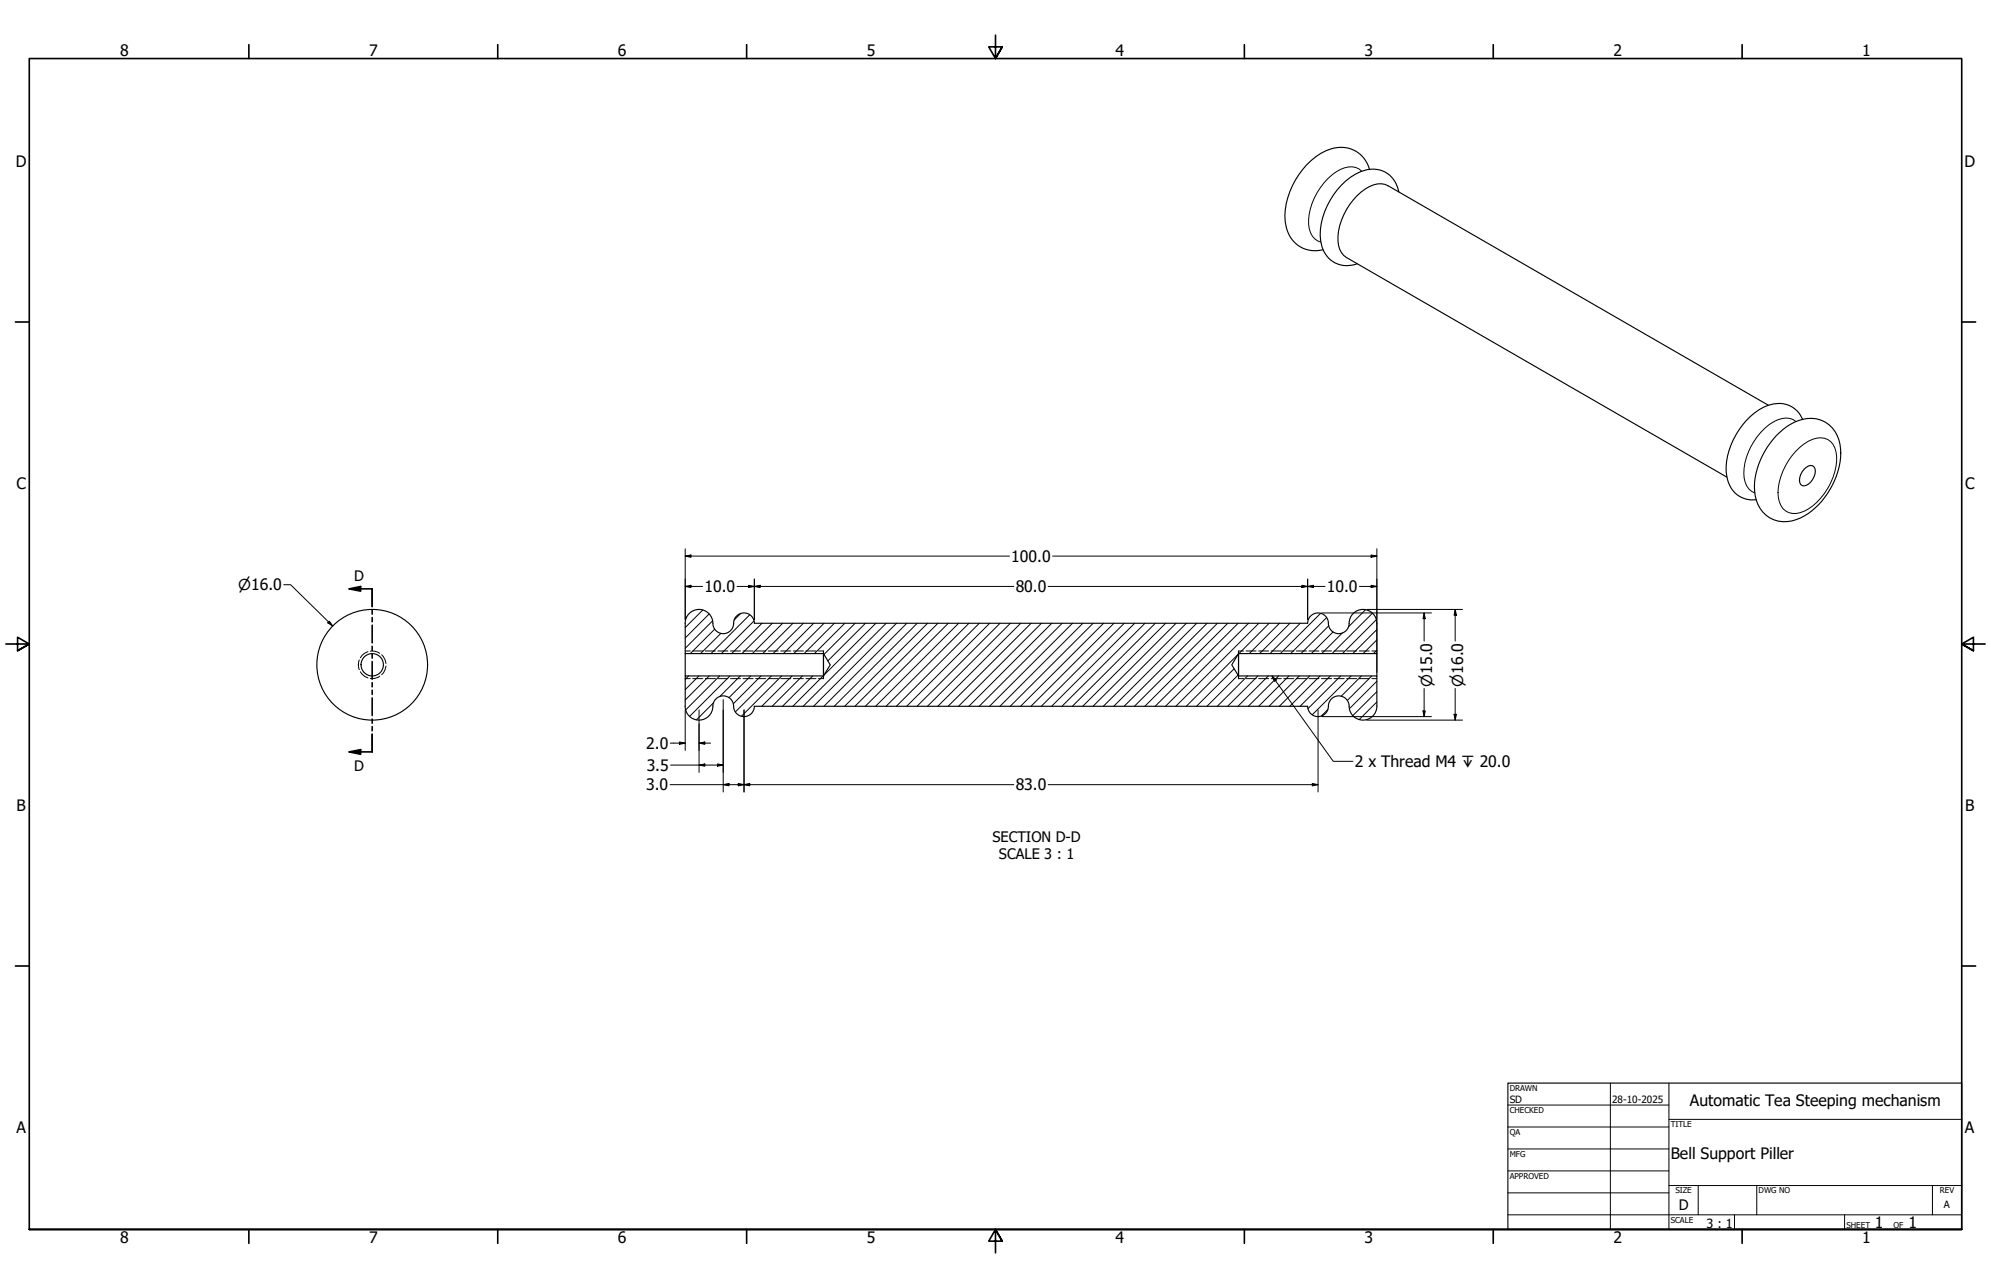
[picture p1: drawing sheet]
<svg xmlns="http://www.w3.org/2000/svg" width="864mm" height="559mm" viewBox="0 0 864 559" stroke-linecap="round" stroke-linejoin="round" font-family="sans-serif">
<!-- layer: Hatch (ANSI) -->
<g fill="none" stroke="#000" stroke-width=".43">
<path d="M304.8 264.7l-7.6 7.6M307.6 266.4l-10.4 10.4M309.1 269.4l-11.9 11.9M310 272.9l-10.6 10.7M312.7 274.8l-8.8 8.8M321.2 266.2l-2.7 2.8M325.2 266.7l-16.8 16.9M327.1 269.4l-14.2 14.2M330.5 270.4l-13.1 13.2M335 270.4l-13.2 13.2M339.5 270.4l-13.1 13.2M344 270.4l-13.2 13.2"/>
<path d="M348.5 270.4l-13.2 13.2M353 270.4l-13.2 13.2M357.4 270.4l-13.1 13.2M361.9 270.4l-13.1 13.2M366.4 270.4l-13.1 13.2M370.9 270.4l-13.5 13.5M375.4 270.4l-16.3 16.3M379.9 270.4l-22.4 22.4M384.4 270.4l-36 36M388.9 270.4l-36 36M393.3 270.4l-35.9 36M397.9 270.4l-36.1 36"/>
<path d="M402.3 270.4l-35.9 36M406.8 270.4l-36 36M411.3 270.4l-36 36M415.8 270.4l-36 36M420.3 270.4l-36 36M424.8 270.4l-36 36M429.3 270.4l-36 36M433.8 270.4l-36 36M438.3 270.4l-36 36M442.7 270.4l-35.9 36M447.3 270.4l-36.1 36M451.7 270.4l-36 36"/>
<path d="M456.2 270.4l-36 36M460.7 270.4l-36 36M465.2 270.4l-36 36M469.7 270.4l-36 36M474.2 270.4l-36 36M478.7 270.4l-36 36M483.2 270.4l-36 36M487.6 270.4l-35.9 36M492.2 270.4l-36.1 36M496.6 270.4l-36 36M501.1 270.4l-36 36M505.6 270.4l-36 36"/>
<path d="M510.1 270.4l-36 36M514.6 270.4l-36 36M519.1 270.4l-36 36M523.6 270.4l-36 36M528.1 270.4l-36 36M532.6 270.4l-36 36M537 270.4l-35.9 36M541.5 270.4l-36 36M546 270.4l-36 36M550.5 270.4l-13.1 13.2M555 270.4l-13.1 13.2M559.5 270.4l-13.2 13.2"/>
<path d="M564 270.4l-13.1 13.2M572.8 266.1l-17.5 17.5M575.5 267.9l-15.7 15.7M576.4 271.5l-12.1 12.1M578.2 274.1l-9.4 9.5M582.3 274.6l-9 9M592.3 264.5l-7.4 7.5M595.3 266.1l-17.5 17.5M597 268.9l-14.7 14.7M597.2 277.6l-5.9 6M597.2 273.1l-10.4 10.5M298.7 293.3l-1.5 1.4"/>
<path d="M303.1 293.3l-5.9 5.9M307.6 293.3l-10.4 10.4M312.1 293.3l-14.7 14.7M316.6 293.3l-17.5 17.5M321.1 293.3l-8.9 8.9M325.6 293.3l-9.4 9.4M330.1 293.3l-12 12M334.6 293.3l-15.7 15.6M339.1 293.3l-17.5 17.4M343.6 293.3l-13.2 13.1M348.1 293.3l-13.2 13.1M352.5 293.3l-13.1 13.1"/>
<path d="M357 293.3l-13.1 13.1M535.3 290.1l-16.3 16.3M536.9 284l-22.4 22.4M537 292.9l-13.5 13.5M541.1 293.3l-13.1 13.1M545.6 293.3l-13.1 13.1M550.1 293.3l-13.1 13.1M554.6 293.3l-13.2 13.1M559.1 293.3l-13.1 13.1M563.6 293.3l-13.2 13.1M568.1 293.3l-13.2 13.1M572.6 293.3l-13.2 13.1"/>
<path d="M577 293.3l-13.1 13.1M581.5 293.3l-14.2 14.1M586 293.3l-16.8 16.8M590.5 293.3l-8.8 8.8M595 293.3l-10.6 10.6M597.2 295.6l-11.9 11.8M597.2 282.1l-1.5 1.5M309.5 304.9l-7.4 7.4M575.9 307.8l-2.7 2.8M597.2 304.6l-7.6 7.6M597.2 300.1l-10.4 10.3"/>
</g>
<!-- layer: Hidden Narrow (ANSI) -->
<g fill="none" stroke="#000" stroke-width=".43">
<path d="M155.9 286.3a5.4 5.4 0 0 0 0 4.2M156.3 291.5l1.9 2 1.4 .6M159.6 282.7l-1.4 .7-1.9 2M160.6 282.5a5.6 5.6 0 0 1 4.1 1M164.7 293.4a5.2 5.2 0 0 1-4.1 .9M165.6 284.1a5.8 5.8 0 0 1 1.8 3.8M167.4 289a5.8 5.8 0 0 1-1.8 3.7M297.2 282.4h2.2M297.2 294.4h2.2M300.5 282.4h4.3M300.5 294.4h4.3M305.9 282.4h4.4"/>
<path d="M305.9 294.4h4.4M311.4 282.4h4.3M311.4 294.4h4.3M316.8 282.4h4.4M316.8 294.4h4.4M322.3 282.4h4.4M322.3 294.4h4.4M327.8 282.4h4.3M327.8 294.4h4.3M333.2 282.4h4.4M333.2 294.4h4.4M338.7 282.4h4.3"/>
<path d="M338.7 294.4h4.3M344.1 282.4h4.4M344.1 294.4h4.4M349.6 282.4h4.3M349.6 294.4h4.3M355 282.4h2.2M355 294.4h2.2M537.2 282.4h2.2M537.2 294.4h2.2M540.5 282.4h4.3M540.5 294.4h4.3M545.9 282.4h4.4"/>
<path d="M545.9 294.4h4.4M551.4 282.4h4.4M551.4 294.4h4.4M556.8 282.4h4.4M556.8 294.4h4.4M562.3 282.4h4.4M562.3 294.4h4.4M567.8 282.4h4.3M567.8 294.4h4.3M573.2 282.4h4.4M573.2 294.4h4.4M578.7 282.4h4.3"/>
<path d="M578.7 294.4h4.3M584.1 282.4h4.4M584.1 294.4h4.4M589.6 282.4h4.3M589.6 294.4h4.3M595 282.4h2.2M595 294.4h2.2"/>
</g>
<!-- layer: Visible (ANSI) -->
<g fill="none" stroke="#000" stroke-width=".49">
<path d="M594 73.5a13 13 0 0 0-18.8-8.1 33.1 33.1 0 0 0-17.7 30.7 13 13 0 0 0 16.4 12.2M606.7 83.3a11.5 11.5 0 0 0-16.5-8.8 31.2 31.2 0 0 0-17.4 30 11.5 11.5 0 0 0 15.9 9.9M767 175.8l-164.9-95.2a9.4 9.4 0 0 0-10 1.4 27 27 0 0 0-11.5 24.5 7.7 7.7 0 0 0 3.4 5.2l165.1 95.3M770.5 189a20.2 20.2 0 0 1 17.4-7.3 14 14 0 0 1 10.5 14.9 33.7 33.7 0 0 1-17.4 28.1 13.3 13.3 0 0 1-19.9-11.5 33.1 33.1 0 0 1 9.4-24.2zM781.9 181.9a11.7 11.7 0 0 0-16.9-5.2 32.1 32.1 0 0 0-16.3 28.1 11.7 11.7 0 0 0 10.8 12.1l2.3-.1M782.5 203.6a3.1 3.1 0 0 1 4.3-1 6.3 6.3 0 0 1-4.3 8.2 2.06 2.06 0 0 1-2-2.4 7.3 7.3 0 0 1 2-4.8zM298.9 266.2a6.1 6.1 0 0 1 7-1.2 6.1 6.1 0 0 1 3.4 6.2 4.6 4.6 0 0 0 5.3 3.6 4.6 4.6 0 0 0 3.7-5.2 4.5 4.5 0 0 1 4.8-3.7 4.5 4.5 0 0 1 4.1 4.5h240a4.6 4.6 0 0 1 5-4.5 4.6 4.6 0 0 1 4.1 5.3 4.6 4.6 0 0 0 5.4 3.6 4.6 4.6 0 0 0 3.6-5.4 6 6 0 0 1 6.4-5 6 6 0 0 1 5.5 6v13.2h-60l-2.9 4.8 2.9 4.9h60v13.1a6.1 6.1 0 0 1-6.5 6 6.1 6.1 0 0 1-5.6-6.8 4.6 4.6 0 0 0-5.3-3.6 4.6 4.6 0 0 0-3.7 5.2 4.5 4.5 0 0 1-4.8 3.7 4.5 4.5 0 0 1-4.1-4.5h-240a4.6 4.6 0 0 1-5 4.5 4.6 4.6 0 0 1-4.1-5.3 4.6 4.6 0 0 0-5.4-3.6 4.6 4.6 0 0 0-3.6 5.4 6 6 0 0 1-6.4 5 6 6 0 0 1-5.5-6v-13.1h60l2.9-4.9-2.9-4.8h-60l.1-14.2 .6-1.7zM297.2 283.6v9.7M357.2 282.4v12M537.2 282.4v12M597.2 283.6v9.7"/>
<circle cx="161.4" cy="288.4" r="24"/>
<circle cx="161.4" cy="288.4" r="4.9"/>
</g>
<!-- layer: Visible Narrow (ANSI) -->
<path d="M590.7 74.3a7.6 7.6 0 0 0-9.4-.7 27.4 27.4 0 0 0-13.7 23.7 7.7 7.7 0 0 0 5.3 7.7M779 195.7a15.7 15.7 0 0 1 10.8-5.8 6.8 6.8 0 0 1 6.6 6.1 26.6 26.6 0 0 1-10.1 23.5 11.1 11.1 0 0 1-10.5 2.9 8.6 8.6 0 0 1-4.6-8.7 28.3 28.3 0 0 1 7.8-18zM779 182.9a8.2 8.2 0 0 0-9.7 .1 27.2 27.2 0 0 0-12.8 24.4 7.7 7.7 0 0 0 4.7 6.5" fill="none" stroke="#000" stroke-width=".43"/>
<!-- layer: Section Line (ANSI) -->
<g fill="none" stroke="#000" stroke-width=".71">
<path d="M151.4 255.5l5-1v2zM151.4 255.5h10v7.6M161.4 264.7v1.8M161.4 267.9v1.8M161.4 271.3v7.6M161.4 280.4v1.8M161.4 283.7v1.8M161.4 287v7.7M161.4 296.2v1.8M161.4 299.5v1.8M161.4 302.8v7.6M161.4 312v1.8"/>
<path d="M161.4 315.2v1.8M161.4 318.6v7.6h-10M151.4 326.2l5-1v2z"/>
</g>
<g fill="#000">
<path d="M151.4 255.5l5-1v2z" fill-rule="evenodd"/>
<path d="M151.4 326.2l5-1v2z" fill-rule="evenodd"/>
</g>
<!-- layer: Border (ANSI) -->
<g fill="none" stroke="#000" stroke-width=".71">
<path d="M107.9 19.4v6M215.9 19.4v6M323.8 19.4v6M431.8 15.2v10.2l-2.9-5.1h5.8l-2.9 5.1 2.9-5.1M539.8 19.4v6M647.7 19.4v6M755.6 19.4v6M6.7 139.7h6M850.9 139.7h6M2.5 279.4h10.2l-5.1-2.9v5.8l5.1-2.9-5.1 2.9M861.1 279.4h-10.2l5.1-2.9v5.8l-5.1-2.9 5.1 2.9M6.7 419.1h6"/>
<path d="M850.9 419.1h6M12.7 533.4v-508h838.2v508h-838.2h838.2M107.9 533.4v6M215.9 533.4v6M323.8 533.4v6M434.7 538.5l-2.9-5.1 2.9 5.1h-5.8l2.9-5.1v10.2M539.8 533.4v6M647.7 533.4v6M755.6 533.4v6"/>
</g>
<!-- layer: Title (ANSI) -->
<g fill="none" stroke="#000" stroke-width=".43">
<path d="M654 479.4h69.9M698.5 469.9v63.5M723.9 469.9v63.5M654 488.9h69.9M654 498.5h69.9M723.9 485.6h127M654 508h69.9M654 517.5h69.9M723.9 514.3h127M736.6 514.3v12.7M762 514.3v12.7M838.2 514.3v12.7"/>
<path d="M654 527h196.9M752.3 527v6.4M800.1 527v6.4"/>
</g>
<path d="M654 469.9h196.9v63.5h-196.9z" fill="none" stroke="#000" stroke-width=".49"/>
<!-- layer: Dimension (ANSI) -->
<g fill="none" stroke="#000" stroke-width=".43">
<path d="M297.2 238.1v30.7M597.2 238.1v53.6M123 253.7h3l18.3 17.9M297.2 241.3l2.5-.5v1zM297.2 254.4l2.5-.5v1zM297.2 241.3h140.7M297.2 254.4h7.5M319.7 254.4h120M324.7 253.9l2.5 .5-2.5 .5zM327.2 254.4l2.5-.5v1zM327.2 251.2v17.6M454.7 254.4h120"/>
<path d="M456.6 241.3h140.6M564.7 253.9l2.5 .5-2.5 .5zM567.2 254.4l2.5-.5v1zM567.2 251.2v17.6M589.7 254.4h7.5M594.7 240.8l2.5 .5-2.5 .5zM594.7 253.9l2.5 .5-2.5 .5zM142.9 269.5l1.4 2.1-2.1-1.4zM573.3 265.9h47.6M592.8 264.4h41.6M617.7 265.9l.5 2.5h-1zM617.7 265.9v12.2"/>
<path d="M631.2 264.4l.5 2.5h-1zM631.2 264.4v13.7M617.7 298.7v12.2M631.2 298.7v13.7M297.2 308v17.6M303.2 308v27.1M313.7 303.5v40.1M322.7 308v35.6M571.7 308v35.6M573.3 310.9h47.6M592.8 312.4h41.6M617.2 308.4h1l-.5 2.5z"/>
<path d="M630.7 309.9h1l-.5 2.5zM290.7 322.4h6.5M290.9 331.9h22.8M294.7 321.9l2.5 .5-2.5 .5zM303.2 322.4l2.5-.5v1zM303.2 331.9l2.5-.5v1zM303.2 322.4h5M311.2 331.4l2.5 .5-2.5 .5zM320.2 339.9l2.5 .5-2.5 .5zM569.2 339.9l2.5 .5-2.5 .5zM290.7 340.4h149M313.7 340.4l2.5-.5v1z"/>
<path d="M322.7 340.4l2.5-.5v1zM454.7 340.4h117"/>
</g>
<g fill="#000">
<path d="M297.2 241.3l2.5-.5v1z" fill-rule="evenodd"/>
<path d="M297.2 254.4l2.5-.5v1z" fill-rule="evenodd"/>
<path d="M324.7 253.9l2.5 .5-2.5 .5z" fill-rule="evenodd"/>
<path d="M327.2 254.4l2.5-.5v1z" fill-rule="evenodd"/>
<path d="M564.7 253.9l2.5 .5-2.5 .5z" fill-rule="evenodd"/>
<path d="M567.2 254.4l2.5-.5v1z" fill-rule="evenodd"/>
<path d="M594.7 240.8l2.5 .5-2.5 .5z" fill-rule="evenodd"/>
<path d="M594.7 253.9l2.5 .5-2.5 .5z" fill-rule="evenodd"/>
<path d="M142.9 269.5l1.4 2.1-2.1-1.4z" fill-rule="evenodd"/>
<path d="M617.7 265.9l.5 2.5h-1z" fill-rule="evenodd"/>
<path d="M631.2 264.4l.5 2.5h-1z" fill-rule="evenodd"/>
<path d="M617.2 308.4h1l-.5 2.5z" fill-rule="evenodd"/>
<path d="M630.7 309.9h1l-.5 2.5z" fill-rule="evenodd"/>
<path d="M294.7 321.9l2.5 .5-2.5 .5z" fill-rule="evenodd"/>
<path d="M303.2 322.4l2.5-.5v1z" fill-rule="evenodd"/>
<path d="M303.2 331.9l2.5-.5v1z" fill-rule="evenodd"/>
<path d="M311.2 331.4l2.5 .5-2.5 .5z" fill-rule="evenodd"/>
<path d="M313.7 340.4l2.5-.5v1z" fill-rule="evenodd"/>
<path d="M322.7 340.4l2.5-.5v1z" fill-rule="evenodd"/>
<path d="M320.2 339.9l2.5 .5-2.5 .5z" fill-rule="evenodd"/>
<path d="M569.2 339.9l2.5 .5-2.5 .5z" fill-rule="evenodd"/>
</g>
<!-- layer: Symbol (ANSI) -->
<path d="M551.7 293.3l1.9 1.7-.8 .6zM551.7 293.3l26.6 37h8.5" fill="none" stroke="#000" stroke-width=".43"/>
<path d="M551.7 293.3l1.9 1.7-.8 .6z" fill-rule="evenodd" fill="#000"/>
<g font-size="6.8">
<text x="52.1" y="24.4">8</text>
<text x="160.1" y="24.4">7</text>
<text x="268" y="24.4">6</text>
<text x="376" y="24.4">5</text>
<text x="483.9" y="24.4">4</text>
<text x="591.9" y="24.4">3</text>
<text x="699.8" y="24.4">2</text>
<text x="807.8" y="24.4">1</text>
<text x="6.8" y="72.4">D</text>
<text x="852.1" y="72.4">D</text>
<text x="7.1" y="212.1">C</text>
<text x="852.3" y="212.1">C</text>
<text x="438.6" y="243.8">100.0</text>
<text x="305.5" y="256.9">10.0</text>
<text x="440.5" y="256.9">80.0</text>
<text x="575.5" y="256.9">10.0</text>
<text x="280.3" y="324.9">2.0</text>
<text x="280.5" y="334.4">3.5</text>
<text x="587.7" y="332.8">2 x Thread M4 ↧ 20.0</text>
<text x="280.3" y="342.9">3.0</text>
<text x="440.5" y="342.9">83.0</text>
<text x="7.2" y="351.8">B</text>
<text x="852.4" y="351.8">B</text>
<text x="733" y="479.7">Automatic Tea Steeping mechanism</text>
<text x="7.1" y="491.5">A</text>
<text x="852.3" y="491.5">A</text>
<text x="724.7" y="503">Bell Support Piller</text>
<text x="813.3" y="532.6">1</text>
<text x="827.8" y="532.6">1</text>
<text x="52.1" y="539.4">8</text>
<text x="160.1" y="539.4">7</text>
<text x="268" y="539.4">6</text>
<text x="376" y="539.4">5</text>
<text x="483.9" y="539.4">4</text>
<text x="591.9" y="539.4">3</text>
<text x="699.8" y="539.4">2</text>
<text x="807.8" y="539.4">1</text>
</g>
<g font-size="6.5">
<text x="103.3" y="256.1">⌀16.0</text>
<text x="621.2" y="297.9" transform="rotate(-90 621.2 297.9)">⌀15.0</text>
<text x="634.7" y="297.9" transform="rotate(-90 634.7 297.9)">⌀16.0</text>
</g>
<g font-size="6.3">
<text x="153.7" y="252">D</text>
<text x="153.7" y="334.3">D</text>
<text x="430.5" y="365.1">SECTION D-D</text>
<text x="433.3" y="372.7">SCALE 3 : 1</text>
<text x="728.1" y="524.9">D</text>
</g>
<text font-size="5.5" x="740.2" y="532.6">3 : 1</text>
<g font-size="4.3">
<text x="654.8" y="478.6">SD</text>
<text x="699.3" y="478.6">28-10-2025</text>
<text x="843.2" y="524.2">A</text>
</g>
<g font-size="3.5">
<text x="654.8" y="473.2">DRAWN</text>
<text x="654.8" y="482.8">CHECKED</text>
<text x="724.7" y="488.9">TITLE</text>
<text x="654.8" y="492.3">QA</text>
<text x="654.8" y="501.8">MFG</text>
<text x="654.8" y="511.4">APPROVED</text>
<text x="726.7" y="517.7">SIZE</text>
<text x="762.8" y="517.7">DWG NO</text>
<text x="841.4" y="517.7">REV</text>
<text x="724.7" y="530.4">SCALE</text>
<text x="800.9" y="532.6">SHEET</text>
<text x="821.3" y="532.6">OF</text>
</g>
</svg>
